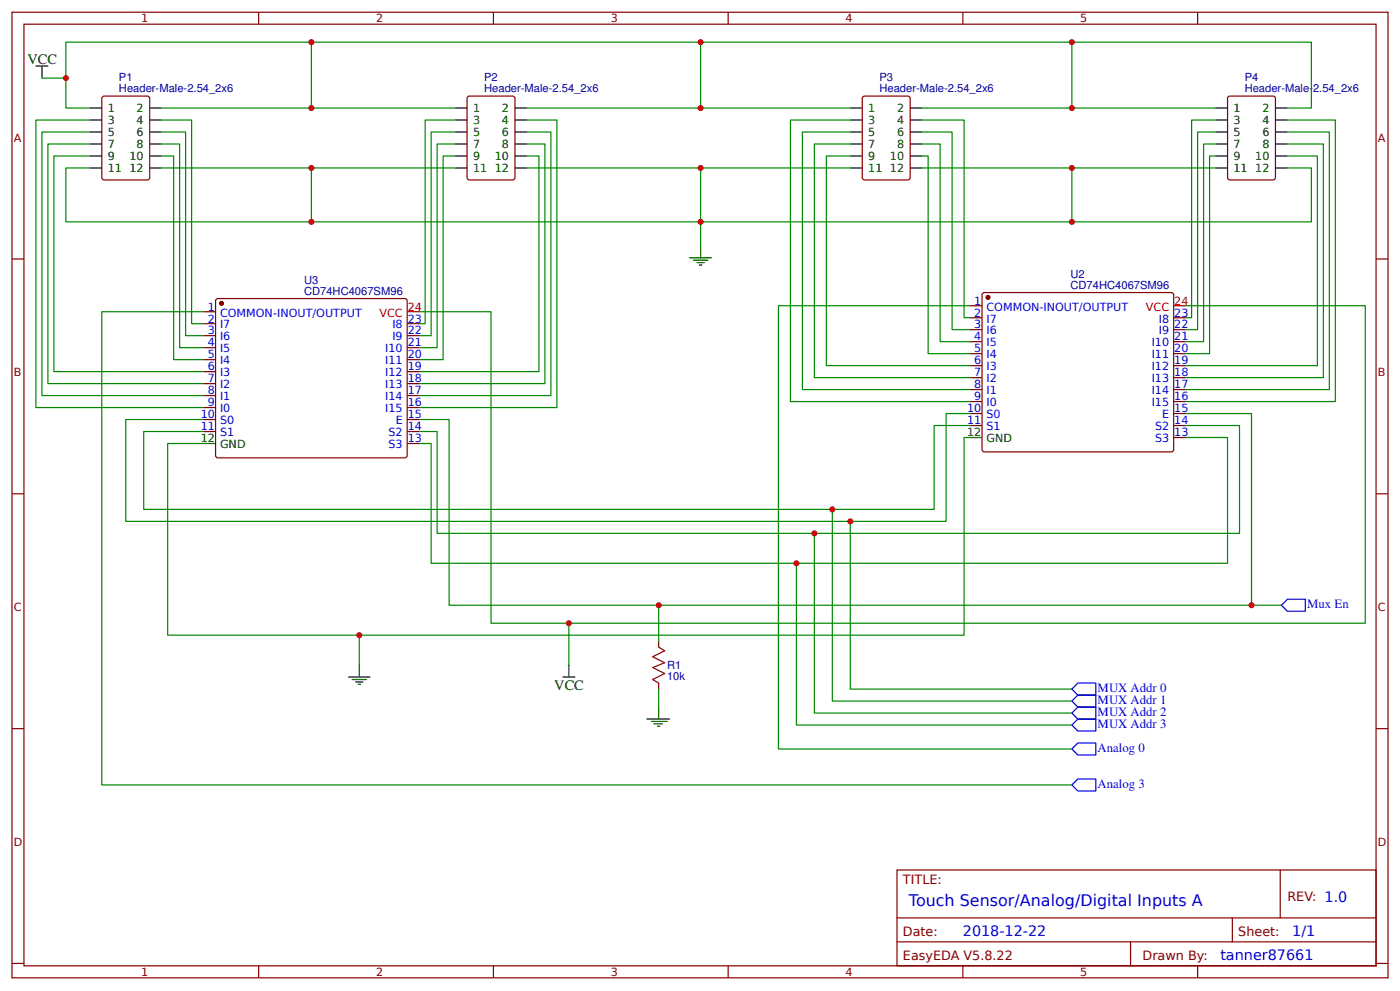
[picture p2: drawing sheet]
<svg xmlns="http://www.w3.org/2000/svg" width="309mm" height="219mm" viewBox="0 0 309 219" stroke-linecap="round" stroke-linejoin="round" font-family="sans-serif">
<g fill="none" stroke="#800" stroke-width=".26">
<path d="M2.6 2.7h304.1v213.3h-304.1zM5.3 5.3h298.7v208h-298.7zM57.1 2.7v2.6M109 2.7v2.6M160.9 2.7v2.6M212.7 2.7v2.6M264.6 2.7v2.6M22.8 21.3l9.7-.1 .5 .3 .1 17.7-.3 .5h-9.8l-.4-.2-.1-17.8zM103.4 21.3l9.8-.1 .5 .3 .1 17.7-.3 .5h-9.8l-.4-.2-.1-17.8zM190.8 21.3l9.8-.1 .4 .3 .1 17.7-.3 .5h-9.8l-.4-.2-.1-17.8zM271.5 21.3l9.8-.1 .4 .3 .1 17.7-.3 .5h-9.8l-.4-.2-.1-17.8zM2.6 57.2h2.7"/>
<path d="M304 57.2h2.7M45 68.8h2.6M45 71.5h2.6M45 74.1h2.6M45 76.8h2.6M45 79.4h2.6M47.9 66h41.8l.3 .5-.1 34.4-.5 .2h-41.5l-.3-.5v-34.1zM90 71.5h2.6M90 74.1h2.6M90 76.8h2.6M90 79.4h2.6M214.3 67.5h2.7"/>
<path d="M214.3 70.2h2.7M214.3 72.8h2.7M214.3 75.5h2.7M214.3 78.1h2.7M217.2 64.7h41.8l.3 .4-.1 34.4-.4 .3-41.6-.1-.2-.4v-34.2zM259.3 70.2h2.6M259.3 72.8h2.6M259.3 75.5h2.6M259.3 78.1h2.6M45 82.1h2.6M45 84.7h2.6M45 87.4h2.6"/>
<path d="M45 90h2.6M45 92.7h2.6M45 95.3h2.6M90 82.1h2.6M90 84.7h2.6M90 87.4h2.6M90 90h2.6M90 92.7h2.6M90 95.3h2.6M90 97.9h2.6M214.3 80.8h2.7M214.3 83.4h2.7"/>
<path d="M214.3 86h2.7M214.3 88.7h2.7M214.3 91.3h2.7M214.3 94h2.7M259.3 80.8h2.6M259.3 83.4h2.6M259.3 86h2.6M259.3 88.7h2.6M259.3 91.3h2.6M259.3 94h2.6M259.3 96.6h2.6M2.6 109.1h2.7"/>
<path d="M304 109.1h2.7M145.5 141.6v1.3M145.5 150.9v1.3M2.6 160.9h2.7M304 160.9h2.7M198.2 192.1h105.8v21.2h-105.8zM282.8 192.1v10.6M2.6 212.8h2.7M57.1 213.3v2.7M109 213.3v2.7M160.9 213.3v2.7M198.2 202.7h105.8"/>
<path d="M198.2 208h105.8M212.7 213.3v2.7M249.8 208v5.3M264.6 213.3v2.7M272.3 202.7v5.3M304 212.8h2.7"/>
</g>
<g fill="#800" stroke="#800" stroke-width=".26">
<circle cx="48.9" cy="67" r=".4"/>
<circle cx="218.3" cy="65.7" r=".4"/>
</g>
<g fill="none" stroke="#000" stroke-width=".26">
<path d="M7.9 14.6h2.7M9.3 14.6v2.7M19.8 23.9h2.7M19.8 26.5h2.7M19.8 29.2h2.7M19.8 31.8h2.7M19.8 34.4h2.7M19.8 37.1h2.7M33.1 23.9h2.6M33.1 26.5h2.6M33.1 29.2h2.6M33.1 31.8h2.6"/>
<path d="M33.1 34.4h2.6M33.1 37.1h2.6M100.5 23.9h2.7M100.5 26.5h2.7M100.5 29.2h2.7M100.5 31.8h2.7M100.5 34.4h2.7M100.5 37.1h2.7M113.8 23.9h2.6M113.8 26.5h2.6M113.8 29.2h2.6M113.8 31.8h2.6"/>
<path d="M113.8 34.4h2.6M113.8 37.1h2.6M187.9 23.9h2.6M187.9 26.5h2.6M187.9 29.2h2.6M187.9 31.8h2.6M187.9 34.4h2.6M187.9 37.1h2.6M201.1 23.9h2.6M201.1 26.5h2.6M201.1 29.2h2.6M201.1 31.8h2.6"/>
<path d="M201.1 34.4h2.6M201.1 37.1h2.6M268.6 23.9h2.6M268.6 26.5h2.6M268.6 29.2h2.6M268.6 31.8h2.6M268.6 34.4h2.6M268.6 37.1h2.6M281.8 23.9h2.6M281.8 26.5h2.6M281.8 29.2h2.6M281.8 31.8h2.6"/>
<path d="M281.8 34.4h2.6M281.8 37.1h2.6M152.4 56.9h4.8M153.2 57.5h3.2M154 58h1.6M154.5 58.5h.5M154.8 54.3v2.6M45 97.9h2.6M214.3 96.6h2.7M77 149.5h4.8M77.8 150.1h3.2M78.6 150.6h1.6"/>
<path d="M79.1 151.1h.5M79.4 146.9v2.6M124.4 149.5h2.6M125.7 146.9v2.6M142.9 158.8h5M143.9 159.3h3.5M144.5 159.9h1.8M145.5 156.2v2.6M145.3 160.4h.5"/>
</g>
<path d="M90 68.8h2.6M259.3 67.5h2.6" fill="none" stroke="#f00" stroke-width=".26"/>
<path d="M145.5 142.9l1.3 .8-2.6 1.3 2.6 1.4-2.6 1 2.6 1.3-2.6 1.4 1.3 .8" fill="none" stroke="#a00000" stroke-width=".26"/>
<g fill="none" stroke="#080" stroke-width=".26">
<path d="M9.3 17.3h5.3M68.8 9.3v14.6M154.8 9.3v14.6M236.8 9.3v14.6M19.8 37.1h-5.2v11.9h275.1v-11.9h-5.3M19.8 23.9h-5.2v-14.6h275.1v14.6h-5.3M19.8 26.5h-11.9v63.5h37.1M19.8 29.2h-10.5v58.2h35.7M19.8 31.8h-9.2v52.9h34.4M19.8 34.4h-7.9v47.7h33.1M35.7 26.5h6.6v45h2.7M35.7 29.2h5.3v44.9h4"/>
<path d="M35.7 31.8h4v45h5.3M35.7 34.4h2.7v45h6.6M35.7 23.9h64.8M35.7 37.1h64.8M68.8 37.1v11.9M100.5 26.5h-6.6v45h-1.3M100.5 29.2h-5.3v44.9h-2.6M100.5 31.8h-3.9v45h-4M100.5 34.4h-2.6v45h-5.3M116.4 34.4h2.7v47.7h-26.5M116.4 31.8h4v52.9h-27.8M116.4 29.2h5.3v58.2h-29.1"/>
<path d="M116.4 26.5h6.6v63.5h-30.4M116.4 23.9h71.5M116.4 37.1h71.5M154.8 37.1v17.2M187.9 26.5h-13.3v62.2h39.7M187.9 29.2h-10.6v56.8h37M187.9 31.8h-8v51.6h34.4M187.9 34.4h-5.3v46.4h31.7M203.7 26.5h9.3v43.7h1.3M203.7 29.2h6.6v43.6h4M203.7 31.8h4v43.7h6.6M203.7 34.4h1.4v43.7h9.2"/>
<path d="M203.7 23.9h64.9M203.7 37.1h64.9M236.8 37.1v11.9M268.6 26.5h-5.3v43.7h-1.4M268.6 29.2h-4v43.6h-2.7M268.6 31.8h-2.7v43.7h-4M268.6 34.4h-1.4v43.7h-5.3M284.4 34.4h6.6v46.4h-29.1M284.4 31.8h8v51.6h-30.5M284.4 29.2h9.3v56.8h-31.8M284.4 26.5h10.6v62.2h-33.1M45 68.8h-22.5v104.6h214.3"/>
<path d="M214.3 67.5h-42.3v97.9h64.8M261.9 67.5h39.7v70.1h-193.1v-68.8h-15.9M92.6 92.7h6.6v41h46.3v7.9M214.3 91.3h-5.3v23.8h-181.2v-22.4h17.2M214.3 94h-7.9v18.5h-174.7v-17.2h13.3M214.3 96.6h-1.3v43.7h-176v-42.4h8M261.9 91.3h14.6v42.4h-131M261.9 94h11.9v23.8h-177.2v-22.5h-4M261.9 96.6h9.3v27.8h-176v-26.5h-2.6M179.9 117.8v39.7h56.9M183.9 112.5v42.3h52.9M187.9 115.1v37.1h48.9"/>
<path d="M125.7 137.6v9.3M175.9 124.4v35.7h60.9M276.5 133.7h6.6M79.4 140.3v6.6M145.5 152.2v4"/>
</g>
<path d="M283.1 133.7l1.3-1.4h4v2.7h-4zM236.8 152.2l1.3-1.3h4v2.6h-4zM236.8 154.8l1.3-1.3h4v2.7h-4zM236.8 157.5l1.3-1.3h4v2.6h-4zM236.8 160.1l1.3-1.3h4v2.6h-4zM236.8 165.4l1.3-1.3h4v2.6h-4zM236.8 173.4l1.3-1.4h4v2.7h-4z" fill="none" stroke="#00f" stroke-width=".26"/>
<g fill="#c00">
<circle cx="276.5" cy="133.7" r=".66"/>
<circle cx="79.4" cy="140.3" r=".66"/>
<circle cx="145.5" cy="133.7" r=".66"/>
<circle cx="236.8" cy="49" r=".66"/>
<circle cx="154.8" cy="23.9" r=".66"/>
<circle cx="154.8" cy="9.3" r=".66"/>
<circle cx="154.8" cy="49" r=".66"/>
<circle cx="154.8" cy="37.1" r=".66"/>
<circle cx="68.8" cy="49" r=".66"/>
<circle cx="68.8" cy="37.1" r=".66"/>
<circle cx="14.6" cy="17.3" r=".66"/>
<circle cx="236.8" cy="37.1" r=".66"/>
<circle cx="68.8" cy="9.3" r=".66"/>
<circle cx="68.8" cy="23.9" r=".66"/>
<circle cx="175.9" cy="124.4" r=".66"/>
<circle cx="183.9" cy="112.5" r=".66"/>
<circle cx="187.9" cy="115.1" r=".66"/>
<circle cx="179.9" cy="117.8" r=".66"/>
<circle cx="125.7" cy="137.6" r=".66"/>
<circle cx="236.8" cy="23.9" r=".66"/>
<circle cx="236.8" cy="9.3" r=".66"/>
</g>
<text font-size="3.5" fill="#00f" x="200.8" y="200.1">Touch Sensor/Analog/Digital Inputs A</text>
<g font-size="3.2">
<text x="6.1" y="14.1">VCC</text>
<text x="122.5" y="152.4">VCC</text>
</g>
<g font-size="3.2" fill="#00f">
<text x="212.7" y="206.7">2018-12-22</text>
<text x="285.5" y="206.7">1/1</text>
<text x="269.6" y="212">tanner87661</text>
</g>
<g font-size="2.8" fill="#00f">
<text x="288.8" y="134.3">Mux En</text>
<text x="242.5" y="152.8">MUX Addr 0</text>
<text x="242.5" y="155.4">MUX Addr 1</text>
<text x="242.5" y="158.1">MUX Addr 2</text>
<text x="242.5" y="160.7">MUX Addr 3</text>
<text x="242.5" y="166">Analog 0</text>
<text x="242.5" y="173.9">Analog 3</text>
</g>
<g font-size="2.8" fill="#800">
<text x="199.5" y="195.3">TITLE:</text>
<text x="284.4" y="199">REV: 1.0</text>
<text x="199.5" y="206.7">Date:</text>
<text x="273.6" y="206.7">Sheet:</text>
<text x="199.5" y="212">EasyEDA V5.8.22</text>
<text x="252.4" y="212">Drawn By:</text>
</g>
<g font-size="2.5" fill="#800">
<text x="31.2" y="4.9">1</text>
<text x="83.1" y="4.9">2</text>
<text x="134.9" y="4.9">3</text>
<text x="186.8" y="4.9">4</text>
<text x="238.7" y="4.9">5</text>
<text x="3" y="31.3">A</text>
<text x="304.4" y="31.3">A</text>
<text x="3" y="83.1">B</text>
<text x="304.4" y="83.1">B</text>
<text x="3" y="135">C</text>
<text x="304.4" y="135">C</text>
<text x="3" y="186.8">D</text>
<text x="304.4" y="186.8">D</text>
<text x="31.2" y="215.6">1</text>
<text x="83.1" y="215.6">2</text>
<text x="134.9" y="215.6">3</text>
<text x="186.8" y="215.6">4</text>
<text x="238.7" y="215.6">5</text>
</g>
<g font-size="2.5" fill="#000080">
<text x="26.3" y="17.9">P1</text>
<text x="107" y="17.9">P2</text>
<text x="194.3" y="17.9">P3</text>
<text x="275" y="17.9">P4</text>
<text x="26.3" y="20.4">Header-Male-2.54_2x6</text>
<text x="107" y="20.4">Header-Male-2.54_2x6</text>
<text x="194.3" y="20.4">Header-Male-2.54_2x6</text>
<text x="275" y="20.4">Header-Male-2.54_2x6</text>
<text x="67.2" y="65.1">CD74HC4067SM96</text>
<text x="67.2" y="62.7">U3</text>
<text x="236.5" y="63.8">CD74HC4067SM96</text>
<text x="236.5" y="61.4">U2</text>
<text x="147.4" y="147.8">R1</text>
<text x="147.4" y="150.2">10k</text>
</g>
<g font-size="2.5">
<text x="23.8" y="24.7">1</text>
<text x="23.8" y="27.3">3</text>
<text x="23.8" y="30">5</text>
<text x="30.2" y="24.7">2</text>
<text x="30.2" y="27.3">4</text>
<text x="30.2" y="30">6</text>
<text x="104.5" y="24.7">1</text>
<text x="104.5" y="27.3">3</text>
<text x="104.5" y="30">5</text>
<text x="110.9" y="24.7">2</text>
<text x="110.9" y="27.3">4</text>
<text x="110.9" y="30">6</text>
<text x="191.8" y="24.7">1</text>
<text x="191.8" y="27.3">3</text>
<text x="191.8" y="30">5</text>
<text x="198.2" y="24.7">2</text>
<text x="198.2" y="27.3">4</text>
<text x="198.2" y="30">6</text>
<text x="272.5" y="24.7">1</text>
<text x="272.5" y="27.3">3</text>
<text x="272.5" y="30">5</text>
<text x="278.9" y="24.7">2</text>
<text x="278.9" y="27.3">4</text>
<text x="278.9" y="30">6</text>
<text x="23.8" y="32.6">7</text>
<text x="23.8" y="35.2">9</text>
<text x="28.6" y="35.2">10</text>
<text x="30.2" y="32.6">8</text>
<text x="104.5" y="32.6">7</text>
<text x="104.5" y="35.2">9</text>
<text x="109.3" y="35.2">10</text>
<text x="110.9" y="32.6">8</text>
<text x="191.8" y="32.6">7</text>
<text x="191.8" y="35.2">9</text>
<text x="196.6" y="35.2">10</text>
<text x="198.2" y="32.6">8</text>
<text x="272.5" y="32.6">7</text>
<text x="272.5" y="35.2">9</text>
<text x="277.3" y="35.2">10</text>
<text x="278.9" y="32.6">8</text>
<text x="23.8" y="37.9">11</text>
<text x="28.6" y="37.9">12</text>
<text x="104.5" y="37.9">11</text>
<text x="109.3" y="37.9">12</text>
<text x="191.8" y="37.9">11</text>
<text x="196.6" y="37.9">12</text>
<text x="272.5" y="37.9">11</text>
<text x="277.3" y="37.9">12</text>
<text x="44.3" y="97.7">12</text>
<text x="48.6" y="99">GND</text>
<text x="213.7" y="96.4">12</text>
<text x="217.9" y="97.7">GND</text>
</g>
<g font-size="2.5" fill="#00f">
<text x="45.9" y="68.6">1</text>
<text x="45.9" y="71.2">2</text>
<text x="48.6" y="69.9">COMMON-INOUT/OUTPUT</text>
<text x="90.1" y="71.2">23</text>
<text x="215.3" y="67.3">1</text>
<text x="215.3" y="69.9">2</text>
<text x="217.9" y="68.6">COMMON-INOUT/OUTPUT</text>
<text x="217.9" y="71.2">I7</text>
<text x="256" y="71.2">I8</text>
<text x="259.4" y="69.9">23</text>
<text x="45.9" y="73.9">3</text>
<text x="45.9" y="76.5">4</text>
<text x="48.6" y="72.5">I7</text>
<text x="48.6" y="75.2">I6</text>
<text x="48.6" y="77.8">I5</text>
<text x="85.1" y="77.8">I10</text>
<text x="86.7" y="75.2">I9</text>
<text x="86.7" y="72.5">I8</text>
<text x="90.1" y="76.5">21</text>
<text x="90.1" y="73.9">22</text>
<text x="215.3" y="72.5">3</text>
<text x="215.3" y="75.2">4</text>
<text x="215.3" y="77.8">5</text>
<text x="217.9" y="73.9">I6</text>
<text x="217.9" y="76.5">I5</text>
<text x="254.4" y="76.5">I10</text>
<text x="256" y="73.9">I9</text>
<text x="259.4" y="77.8">20</text>
<text x="259.4" y="75.2">21</text>
<text x="259.4" y="72.5">22</text>
<text x="45.9" y="79.2">5</text>
<text x="45.9" y="81.8">6</text>
<text x="48.6" y="80.5">I4</text>
<text x="48.6" y="83.1">I3</text>
<text x="85.1" y="83.1">I12</text>
<text x="85.1" y="80.5">I11</text>
<text x="90.1" y="81.8">19</text>
<text x="90.1" y="79.2">20</text>
<text x="215.3" y="80.5">6</text>
<text x="215.3" y="83.1">7</text>
<text x="217.9" y="79.2">I4</text>
<text x="217.9" y="81.8">I3</text>
<text x="254.4" y="81.8">I12</text>
<text x="254.4" y="79.2">I11</text>
<text x="259.4" y="83.1">18</text>
<text x="259.4" y="80.5">19</text>
<text x="45.9" y="84.5">7</text>
<text x="45.9" y="87.1">8</text>
<text x="45.9" y="89.7">9</text>
<text x="48.6" y="85.8">I2</text>
<text x="48.6" y="88.4">I1</text>
<text x="85.1" y="88.4">I14</text>
<text x="85.1" y="85.8">I13</text>
<text x="90.1" y="89.7">16</text>
<text x="90.1" y="87.1">17</text>
<text x="90.1" y="84.5">18</text>
<text x="215.3" y="85.8">8</text>
<text x="215.3" y="88.4">9</text>
<text x="217.9" y="84.5">I2</text>
<text x="217.9" y="87.1">I1</text>
<text x="217.9" y="89.7">I0</text>
<text x="254.4" y="89.7">I15</text>
<text x="254.4" y="87.1">I14</text>
<text x="254.4" y="84.5">I13</text>
<text x="259.4" y="88.4">16</text>
<text x="259.4" y="85.8">17</text>
<text x="44.3" y="92.4">10</text>
<text x="44.3" y="95">11</text>
<text x="48.6" y="91.1">I0</text>
<text x="48.6" y="93.7">S0</text>
<text x="85.1" y="91.1">I15</text>
<text x="87.4" y="93.7">E</text>
<text x="90.1" y="95">14</text>
<text x="90.1" y="92.4">15</text>
<text x="213.7" y="91.1">10</text>
<text x="213.7" y="93.7">11</text>
<text x="217.9" y="92.4">S0</text>
<text x="217.9" y="95">S1</text>
<text x="255.2" y="95">S2</text>
<text x="256.8" y="92.4">E</text>
<text x="259.4" y="93.7">14</text>
<text x="259.4" y="91.1">15</text>
<text x="48.6" y="96.4">S1</text>
<text x="85.8" y="99">S3</text>
<text x="85.8" y="96.4">S2</text>
<text x="90.1" y="97.7">13</text>
<text x="255.2" y="97.7">S3</text>
<text x="259.4" y="96.4">13</text>
</g>
<g font-size="2.5" fill="#f00">
<text x="83.8" y="69.9">VCC</text>
<text x="90.1" y="68.6">24</text>
<text x="253.2" y="68.6">VCC</text>
<text x="259.4" y="67.3">24</text>
</g>
</svg>
